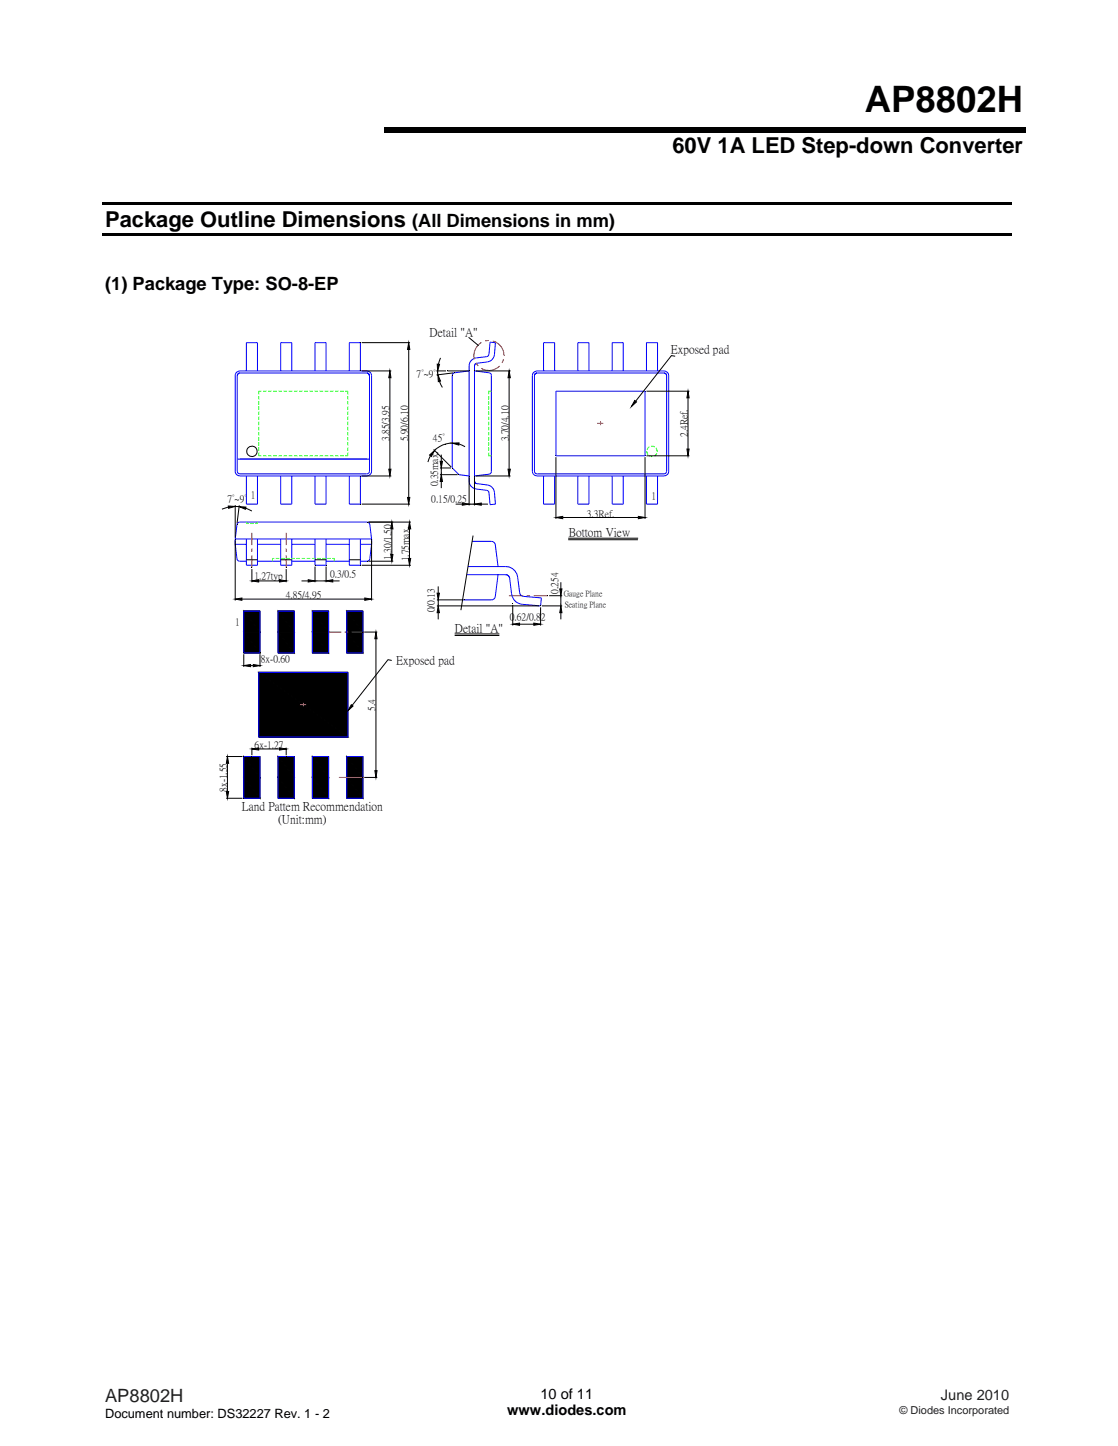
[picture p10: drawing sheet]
<svg xmlns="http://www.w3.org/2000/svg" width="216mm" height="279mm" viewBox="0 0 216 279" stroke-linecap="round" stroke-linejoin="round" font-family="sans-serif">
<path d="M19.8 39h175.6v.5h-175.6zM74.3 24.5h123.8v1.1h-123.8zM19.8 45.1h175.6v.5h-175.6z" fill="#000"/>
<g fill="none" stroke="#00f" stroke-width=".19">
<path d="M45.8 71.9l.5-.2h24.5a.95 .95 0 0 1 1 .9v18.4a.91 .91 0 0 1-1 1h-24.5a.92 .92 0 0 1-.9-1v-18.4v-.3zM46 72.2l.3-.1h24.7l.4 .5v18.4a.51 .51 0 0 1-.6 .6h-24.5a.54 .54 0 0 1-.5-.6v-18.4zM47.6 71.7v-5.5h2.1v5.5M54.2 71.7v-5.5h2.1v5.5M60.8 71.7v-5.5h2.2v5.5M67.5 71.7v-5.5h2.1v5.5M90.6 71.7l-3 .4-.3 .4v17.9M91 69.7l.6-.5 2.6-.4 .2-.4 .2-2.3 1.1 .1-.2 2.3a1.6 1.6 0 0 1-1.4 1.4l-2 .3-.3 .2-.2 .3v22.2l.3 .5 2.2 .3a1.59 1.59 0 0 1 1.4 1.4l.2 2.3-1.1 .1-.2-2.5-.4-.3-2-.2a1.52 1.52 0 0 1-1.4-1.6v-22.2zM91.6 71.7l2.8 .3 .5 .3v18.8l-.1 .3-.4 .2-2.8 .4M92.1 70.2l-.3 .2-.2 .3M45.8 88.7h25.6M47.6 92v5.4h2.1v-5.4"/>
<path d="M54.2 92v5.4h2.1v-5.4M60.8 92v5.4h2.2v-5.4M67.5 92v5.4h2.1v-5.4M88.6 91.7l2 .3M45.4 104.1l.4-2.9 .5-.3h24.6l.3 .1 .2 .3 .4 2.8M45.4 105.2l.4 3 .5 .2h1.3M45.4 104.1v1.1M45.4 105.2h2.2M45.4 104.1h26.4M47.6 104.1v5.1h2.1v-5.1M49.7 105.2h4.5M49.7 108.4h4.5"/>
<path d="M54.2 104.1v5.1h2.1v-5.1M56.3 105.2h4.5M56.3 108.4h4.5M60.8 104.1v5.1h2.2v-5.1M63 105.2h4.5M63 108.4h4.5M67.5 104.1v5.1h2.1v-5.1M69.6 105.2h2.2M71.8 105.2l-.4 3-.5 .2h-1.3M71.8 104.1v1.1"/>
</g>
<path d="M47.6 101.2h.4M48.3 101.2h.7M49.3 101.2h.4" fill="none" stroke="#0f0" stroke-width=".19"/>
<path d="M48.6 103v2.3M48.6 106v.6M48.6 107.3v2.4M55.3 103v2.3M55.3 106v.6M55.3 107.3v2.4" fill="none" stroke="#f00" stroke-width=".19"/>
<g fill="none" stroke="#000" stroke-width=".19">
<path d="M69.8 71.7h5.8M69.8 66.2h9.4M75.3 73v17.7M75.3 71.7l.2 1.3h-.4zM78.9 66.2l.2 1.3h-.4zM78.9 67.5v28.6M84.3 71.7h1.8M84.4 70.4h.5l-.4 1.3zM84.5 71.7l.1 .7M84.6 72.4l.5 1.2-.5 .1zM84.9 73.7l.5 1.2M85.1 69.2l-.4 1.2"/>
<path d="M86.4 71.7h4.2M87.5 72.1l-3.2 .4M44.1 97.8l1.3 .1-1.3 .3zM44.1 98l-1.2 .4M45.4 97.6v6.3M45.4 97.9h.8M46.2 97.9l1.3 .1-.1 .4zM46.2 97.6l-.4 3.5M47.5 98.2l1.1 .5M69.8 92h5.8M69.8 97.4h9.4M75.1 90.7h.4l-.2 1.3z"/>
<path d="M78.7 96.1h.4l-.2 1.3zM88 97.4h1.3M89.3 97.2l1.3 .2-1.3 .2zM90.6 92.2v5.5M90.6 97.4h1M91.6 97.4l1.3-.2v.4zM91.6 92.2v5.5M92.9 97.4h1.3M45.4 104.4v11.6M45.4 115.8l1.3-.3v.5zM46.7 115.8h23.7M47.6 108.2h2.1"/>
<path d="M48.6 110v2.5M48.6 112.2l1.4-.2v.5zM50 112.2h4M54 112l1.3 .2-1.3 .3zM54.2 108.2h2.1M55.3 110v2.5M58.2 112.2h1.3M59.5 112l1.3 .2-1.3 .3zM60.8 108.2h2.2M60.8 112.2h2.2M60.8 109.5v3M63 109.5v3"/>
<path d="M63 112.2l1.3-.2v.5zM64.3 112.2h1.3M67.5 108.2h2.1M70.4 115.5l1.4 .3-1.4 .2zM71.8 104.4v11.6"/>
</g>
<g fill="#000">
<path d="M75.3 71.7l.2 1.3h-.4zM78.9 66.2l.2 1.3h-.4zM84.6 72.4l.5 1.2-.5 .1zM84.4 70.4h.5l-.4 1.3zM44.1 97.8l1.3 .1-1.3 .3zM46.2 97.9l1.3 .1-.1 .4zM75.1 90.7h.4l-.2 1.3zM78.7 96.1h.4l-.2 1.3zM89.3 97.2l1.3 .2-1.3 .2zM91.6 97.4l1.3-.2v.4zM45.4 115.8l1.3-.3v.5zM48.6 112.2l1.4-.2v.5z"/>
<path d="M54 112l1.3 .2-1.3 .3zM59.5 112l1.3 .2-1.3 .3zM63 112.2l1.3-.2v.5zM70.4 115.5l1.4 .3-1.4 .2z"/>
</g>
<path d="M91.9 70.1l.5 .6M93 66.2a2.9 2.9 0 0 0-1.4 3.2M94.4 65.8l-.7 .1M95.2 65.9a2.88 2.88 0 0 1 2.1 2.8M96.5 70.7a2.84 2.84 0 0 1-3.5 .5M97.2 69.4l-.3 .7M98.3 115.1h2.7M101.7 115.1h.7M103 115.1h2.8" fill="none" stroke="#f00" stroke-width=".19"/>
<g fill="none" stroke="#000" stroke-width=".19">
<path d="M90.5 65.2l1.9 1.6M91.9 71.7h6.7M98.3 73v17.7M98.3 71.7l.3 1.3h-.5zM83 87.9l.9-.9-.6 1.2zM83.1 88.1l-.5 1.2M83.7 86.8l3.4 3.5M85 90.4h2.1M85 91.7h3.4M85 89.1h.4l-.2 1.3zM85.2 87.8v1.3M85.2 90.4v1.3"/>
<path d="M85.2 93v1.3M85.2 91.7l.2 1.3h-.4zM87.3 85.6a4.8 4.8 0 0 0-3.4 1.4M87.3 85.6h1.3v.4zM88.6 85.8l1.2 .5M91.9 92h6.7M98.1 90.7h.5l-.3 1.3zM69.8 109.2h9.6M71.2 108.4h4.7M71.2 100.9h8.2M75.5 107.1h.4l-.2 1.3zM75.7 100.9l.2 1.3h-.4z"/>
<path d="M75.7 102.2v4.9M78.9 107.9h.4l-.2 1.3zM79.1 100.9l.2 1.3h-.4zM79.1 102.2v5.7M84.4 115.9h5.1M84.4 117.1h19.7M84.4 114.6h.5l-.3 1.3zM84.6 117.1l.3 1.3h-.5zM84.6 113.3v1.3M84.6 115.9v1.2M84.6 118.4v1.3M91.4 103.5l-2.4 14.4"/>
<path d="M99 116.9v4M104.4 117.3v3.6M104.6 117.1h4M106 115.1h2.6M108.1 113.8h.4l-.2 1.3zM108.3 117.1l.2 1.3h-.4zM108.3 112.5v1.3M108.3 115.1v2M108.3 118.4v1.3M109.7 104h13.5M109.7 104.3h13.5M87.8 122.5h8.6"/>
<path d="M87.8 122.8h8.6M99 120.6l1.3-.2v.4zM100.3 120.6h2.8M103.1 120.4l1.3 .2-1.3 .2z"/>
<circle cx="48.7" cy="87.2" r="1"/>
</g>
<g fill="#000">
<path d="M98.3 71.7l.3 1.3h-.5zM83 87.9l.9-.9-.6 1.2zM85 89.1h.4l-.2 1.3zM85.2 91.7l.2 1.3h-.4zM87.3 85.6h1.3v.4zM98.1 90.7h.5l-.3 1.3zM75.5 107.1h.4l-.2 1.3zM75.7 100.9l.2 1.3h-.4zM78.9 107.9h.4l-.2 1.3zM79.1 100.9l.2 1.3h-.4zM84.6 117.1l.3 1.3h-.5zM84.4 114.6h.5l-.3 1.3z"/>
<path d="M108.3 117.1l.2 1.3h-.4zM108.1 113.8h.4l-.2 1.3zM99 120.6l1.3-.2v.4zM103.1 120.4l1.3 .2-1.3 .2z"/>
</g>
<g fill="none" stroke="#00f" stroke-width=".19">
<path d="M103 72.1l.7-.4h24.5a.95 .95 0 0 1 .9 .9v18.4a.91 .91 0 0 1-.9 1h-24.5a.95 .95 0 0 1-.9-1v-18.4zM103.4 72.2l.3-.1h24.7l.3 .5v18.4a.51 .51 0 0 1-.5 .6h-24.5a.51 .51 0 0 1-.5-.6v-18.4zM105 71.7v-5.5h2.1v5.5M111.6 71.7v-5.5h2.1v5.5M118.2 71.7v-5.5h2.2v5.5M124.8 71.7v-5.5h2.2v5.5M128.2 72.1l.4 .1 .1 .4M87.3 90.4l1.3 1.3M105 92v5.4h2.1v-5.4M111.6 92v5.4h2.1v-5.4M118.2 92v5.4h2.2v-5.4M124.8 92v5.4h2.2v-5.4"/>
<path d="M90.1 111h7.5M90.4 109.5h7.2a2.33 2.33 0 0 1 2.4 2l.4 3a.82 .82 0 0 0 .6 .7l3.5 .3-.1 1.6-3.5-.3a2.31 2.31 0 0 1-2.1-2.1l-.4-3.2-.3-.3-.5-.2M91.2 104.6h3.7l.6 .3 .2 .4 .5 4.2M96.2 111l-.5 4.2-.4 .6-.4 .1h-5.6M97.6 111l.5 .2 .3 .5"/>
</g>
<g fill="none" stroke="#0f0" stroke-width=".19">
<path d="M94.4 76.5v.7M94.4 77.5v.7M94.4 78.5v.7M94.4 79.5v.7M94.9 75.6h-.5v.6M94.4 80.5v.7M94.4 81.5v.6M94.4 82.5v.6M94.4 83.5v.6M94.4 84.5v.6M94.4 85.4v.7M94.4 86.4v.7"/>
<path d="M94.4 87.4v.7h.5M47.6 100.9v.3M49.7 100.9v.3M53 107.9h-.4v.5M53.3 107.9h.7M54.3 107.9h.6M55.3 107.9h.6M56.3 107.9h.6M57.3 107.9h.6M58.3 107.9h.6M59.2 107.9h.7M60.2 107.9h.7"/>
<path d="M61.2 107.9h.7M62.2 107.9h.7M63.2 107.9h.7M64.2 107.9h.4v.5"/>
</g>
<g fill="none" stroke="#0f0" stroke-width=".19">
<path d="M50 76.5v.7M50 77.5v.7M50 78.5v.7M50 79.5v.7M50.5 75.6h-.5v.6M50.8 75.6h.7M51.8 75.6h.7M52.8 75.6h.6M53.8 75.6h.6M54.8 75.6h.6M55.8 75.6h.6M56.8 75.6h.6"/>
<path d="M57.8 75.6h.6M58.8 75.6h.6M59.8 75.6h.6M60.7 75.6h.7M61.7 75.6h.7M62.7 75.6h.7M63.7 75.6h.7M64.7 75.6h.7M65.7 75.6h.7M66.7 75.6h.5v.6M67.2 76.5v.7M67.2 77.5v.7"/>
<path d="M67.2 78.5v.7M67.2 79.5v.7M50 80.5v.7M50 81.5v.6M50 82.5v.6M50 83.5v.6M50 84.5v.6M50 85.4v.7M50 86.4v.7M50 87.4v.7h.5M50.8 88.1h.7M51.8 88.1h.7"/>
<path d="M52.8 88.1h.6M53.8 88.1h.6M54.8 88.1h.6M55.8 88.1h.6M56.8 88.1h.6M57.8 88.1h.6M58.8 88.1h.6M59.8 88.1h.6M60.7 88.1h.7M61.7 88.1h.7M62.7 88.1h.7M63.7 88.1h.7"/>
<path d="M64.7 88.1h.7M65.7 88.1h.7M67.2 80.5v.7M67.2 81.5v.6M67.2 82.5v.6M67.2 83.5v.6M67.2 84.5v.6M67.2 85.4v.7M67.2 86.4v.7M67.2 87.4v.7h-.5M124.9 87.2l.2 .7M125.4 86.4l-.4 .5"/>
<path d="M125.4 88.1l.7 .1M125.7 86.2l.7 .2M126.7 86.6l.2 .6M126.8 87.5l-.4 .6"/>
</g>
<g fill="none" stroke="#000" stroke-width=".19">
<path d="M122.6 77.4l.3 .3-1 .8zM124.8 75.6h8.3M130.4 68.8l-.7-.1-7 8.8M132.9 76.9v9.9M132.9 75.6l.2 1.3h-.4zM107.4 88.3v12M107.4 100l1.3-.2v.4zM108.7 100h14.6M123.3 99.8l1.3 .2-1.3 .2zM124.6 88.3v12M124.8 88.1h8.3M132.7 86.8h.4l-.2 1.3z"/>
<path d="M47.1 118.1h3.1zM47.1 118.1l3.1 4h-3.1zM47.1 118.1h3.1v4zM47.1 118.1h3.1M53.7 118.1h3.1zM53.7 118.1l3.1 4h-3.1zM53.7 118.1h3.1v4zM53.7 118.1h3.1M60.3 118.1h3.2zM60.3 118.1l3.2 4h-3.2zM60.3 118.1h3.2v4zM60.3 118.1h3.2"/>
<path d="M67 118.1h3.1zM67 118.1l3.1 4h-3.1zM67 118.1h3.1v4zM67 118.1h3.1M47.1 122.1l3.1 4.1h-3.1zM47.1 122.1h3.1v4.1zM47.1 126.2h3.1zM47.1 126.2h3.1M47.1 126.4v2.5M47.1 128.6l1.3-.2v.4zM48.4 128.6h.5M48.9 128.4l1.3 .2-1.3 .2z"/>
<path d="M50 129.9h17.2zM50 129.9l17.2 12.5h-17.2zM50 129.9h17.2v12.5zM50 129.9h17.2M50.2 126.4v2.5M53.7 122.1l3.1 4.1h-3.1zM53.7 122.1h3.1v4.1zM53.7 126.2h3.1zM53.7 126.2h3.1M60.3 122.1l3.2 4.1h-3.2zM60.3 122.1h3.2v4.1zM60.3 126.2h3.2z"/>
<path d="M60.3 126.2h3.2M67 122.1h3.1zM67 122.1l3.1 4.1h-3.1zM67 122.1h3.1v4.1zM67 126.2h3.1zM67 122.1h3.1M67 126.2h3.1M67.8 136.2l.4 .2-1 .9zM70.4 122.1h2.5M72.6 122.1l.2 1.3h-.4zM72.6 123.4v25.5M75.6 127.6l-.7-.1-6.9 8.8"/>
<path d="M43.7 146.2h3.1M43.7 154.2h3.1M43.7 153h.5l-.3 1.2zM43.9 146.2l.3 1.3h-.5zM43.9 147.5v5.4M47.1 146.2h3.1zM47.1 146.2l3.1 4h-3.1zM47.1 146.2h3.1v4zM47.1 150.2l3.1 4h-3.1zM47.1 150.2h3.1v4zM47.1 154.2h3.1zM47.1 146.2h3.1"/>
<path d="M47.1 154.2h3.1M48.6 144.5v1.4M48.6 144.7l1.4-.2v.4zM50 144.7h4M50 142.4h17.2zM50 142.4h17.2M53.7 146.2h3.1zM53.7 146.2l3.1 4h-3.1zM53.7 146.2h3.1v4zM53.7 150.2l3.1 4h-3.1zM53.7 150.2h3.1v4zM53.7 154.2h3.1z"/>
<path d="M53.7 146.2h3.1M53.7 154.2h3.1M54 144.5l1.3 .2-1.3 .2zM55.3 144.5v1.4M60.3 146.2h3.2zM60.3 146.2l3.2 4h-3.2zM60.3 146.2h3.2v4zM60.3 150.2l3.2 4h-3.2zM60.3 150.2h3.2v4zM60.3 154.2h3.2zM60.3 146.2h3.2M60.3 154.2h3.2"/>
<path d="M67 146.2h3.1zM67 146.2l3.1 4h-3.1zM67 146.2h3.1v4zM67 150.2h3.1zM67 150.2l3.1 4h-3.1zM67 150.2h3.1v4zM67 154.2h3.1zM67 146.2h3.1M67 150.2h3.1M67 154.2h3.1M70.4 150.2h2.5M72.4 148.9h.4l-.2 1.3z"/>
</g>
<g fill="#000">
<path d="M122.6 77.4l.3 .3-1 .8zM132.9 75.6l.2 1.3h-.4zM107.4 100l1.3-.2v.4zM123.3 99.8l1.3 .2-1.3 .2zM132.7 86.8h.4l-.2 1.3zM47.1 118.1l3.1 4h-3.1zM47.1 118.1h3.1v4zM53.7 118.1l3.1 4h-3.1zM53.7 118.1h3.1v4zM60.3 118.1l3.2 4h-3.2zM60.3 118.1h3.2v4zM67 118.1l3.1 4h-3.1z"/>
<path d="M67 118.1h3.1v4zM47.1 122.1l3.1 4.1h-3.1zM47.1 122.1h3.1v4.1zM47.1 128.6l1.3-.2v.4zM48.9 128.4l1.3 .2-1.3 .2zM50 129.9l17.2 12.5h-17.2zM50 129.9h17.2v12.5zM53.7 122.1l3.1 4.1h-3.1zM53.7 122.1h3.1v4.1zM60.3 122.1l3.2 4.1h-3.2zM60.3 122.1h3.2v4.1zM67 122.1l3.1 4.1h-3.1z"/>
<path d="M67 122.1h3.1v4.1zM67.8 136.2l.4 .2-1 .9zM72.6 122.1l.2 1.3h-.4zM43.7 153h.5l-.3 1.2zM43.9 146.2l.3 1.3h-.5zM47.1 146.2l3.1 4h-3.1zM47.1 146.2h3.1v4zM47.1 150.2l3.1 4h-3.1zM47.1 150.2h3.1v4zM48.6 144.7l1.4-.2v.4zM53.7 146.2l3.1 4h-3.1zM53.7 146.2h3.1v4z"/>
<path d="M53.7 150.2l3.1 4h-3.1zM53.7 150.2h3.1v4zM54 144.5l1.3 .2-1.3 .2zM60.3 146.2l3.2 4h-3.2zM60.3 146.2h3.2v4zM60.3 150.2l3.2 4h-3.2zM60.3 150.2h3.2v4zM67 146.2l3.1 4h-3.1zM67 146.2h3.1v4zM67 150.2l3.1 4h-3.1zM67 150.2h3.1v4zM72.4 148.9h.4l-.2 1.3z"/>
</g>
<path d="M107.4 75.6h17.2v12.5h-17.2zM47.1 118.1h3.1v8.1h-3.1zM53.7 118.1h3.1v8.1h-3.1zM60.3 118.1h3.2v8.1h-3.2zM67 118.1h3.1v8.1h-3.1zM50 129.9h17.2v12.5h-17.2zM47.1 146.2h3.1v8h-3.1zM53.7 146.2h3.1v8h-3.1zM60.3 146.2h3.2v8h-3.2zM67 146.2h3.1v8h-3.1z" fill="none" stroke="#00f" stroke-width=".19"/>
<path d="M115.3 81.8h1.2M116 81.4v.7M57.7 136.2h2M58.6 134.9v2.4M63.5 122.1h2.4M66.6 122.1h.6M67.9 122.1h2.5M65.4 150.2h5" fill="none" stroke="#f00" stroke-width=".19"/>
<text font-size="7" x="167" y="21.6">AP8802H</text>
<g font-size="4.2">
<text x="129.9" y="29.5">60V 1A LED Step-down Converter</text>
<text x="20.3" y="43.8">Package Outline Dimensions</text>
</g>
<g font-size="3.5">
<text x="79.6" y="43.8">(All Dimensions in mm)</text>
<text x="20.3" y="56.1">(1) Package Type: SO-8-EP</text>
</g>
<text font-size="3.5" fill="#231f20" x="20.3" y="270.9">AP8802H</text>
<g font-size="2.8">
<text x="98" y="273.5">www.diodes.com</text>
<text x="104.4" y="270.2">10 of 11</text>
</g>
<text font-size="2.8" fill="#231f20" x="181.7" y="270.6">June 2010</text>
<text font-size="2.5" x="20.3" y="274">Document number: DS32227 Rev. 1 - 2</text>
<g font-size="2.3">
<text x="83" y="64.8">Detail &quot;A&quot;</text>
<text x="129.6" y="68.3">Exposed pad</text>
<text x="109.8" y="103.5">Bottom View</text>
<text x="87.9" y="122">Detail &quot;A&quot;</text>
<text x="76.5" y="128.4">Exposed pad</text>
<text x="46.7" y="156.5">Land Pattem Recommendation</text>
<text x="53.7" y="158.9">(Unit:mm)</text>
</g>
<text font-size="2.1" fill="#231f20" x="173.7" y="273.2">© Diodes Incorporated</text>
<g font-size="1.9">
<text x="80.4" y="72.8">7°~9°</text>
<text x="75.1" y="85.2" transform="rotate(-90 75.1 85.2)">3.85/3.95</text>
<text x="78.7" y="85.3" transform="rotate(-90 78.7 85.3)">5.90/6.10</text>
<text x="83.6" y="85.2">45°</text>
<text x="98.1" y="85.3" transform="rotate(-90 98.1 85.3)">3.70/4.10</text>
<text x="132.7" y="84.5" transform="rotate(-90 132.7 84.5)">2.4Ref.</text>
<text x="84.5" y="94" transform="rotate(-90 84.5 94)">0.35max.</text>
<text x="43.9" y="97">7°~9°</text>
<text x="48.4" y="96.3">1</text>
<text x="83.3" y="97">0.15/0.25</text>
<text x="113.3" y="99.8">3.3Ref.</text>
<text x="125.8" y="96.4">1</text>
<text x="49.1" y="111.8">1.27typ</text>
<text x="63.7" y="111.5">0.3/0.5</text>
<text x="75.5" y="108.2" transform="rotate(-90 75.5 108.2)">1.30/1.50</text>
<text x="78.9" y="108.5" transform="rotate(-90 78.9 108.5)">1.75max.</text>
<text x="55.2" y="115.5">4.85/4.95</text>
<text x="83.8" y="118.3" transform="rotate(-90 83.8 118.3)">0/0.13</text>
<text x="98.5" y="119.7">0.62/0.82</text>
<text x="107.7" y="114.7" transform="rotate(-90 107.7 114.7)">0.254</text>
<text x="45.4" y="120.8">1</text>
<text x="50.4" y="128">8x-0.60</text>
<text x="72.4" y="137.3" transform="rotate(-90 72.4 137.3)">5.4</text>
<text x="49.1" y="144.5">6x-1.27</text>
<text x="43.7" y="153" transform="rotate(-90 43.7 153)">8x-1.55</text>
</g>
<g font-size="1.5">
<text x="108.9" y="115.2">Gauge Plane</text>
<text x="109.1" y="117.3">Seating Plane</text>
</g>
</svg>
